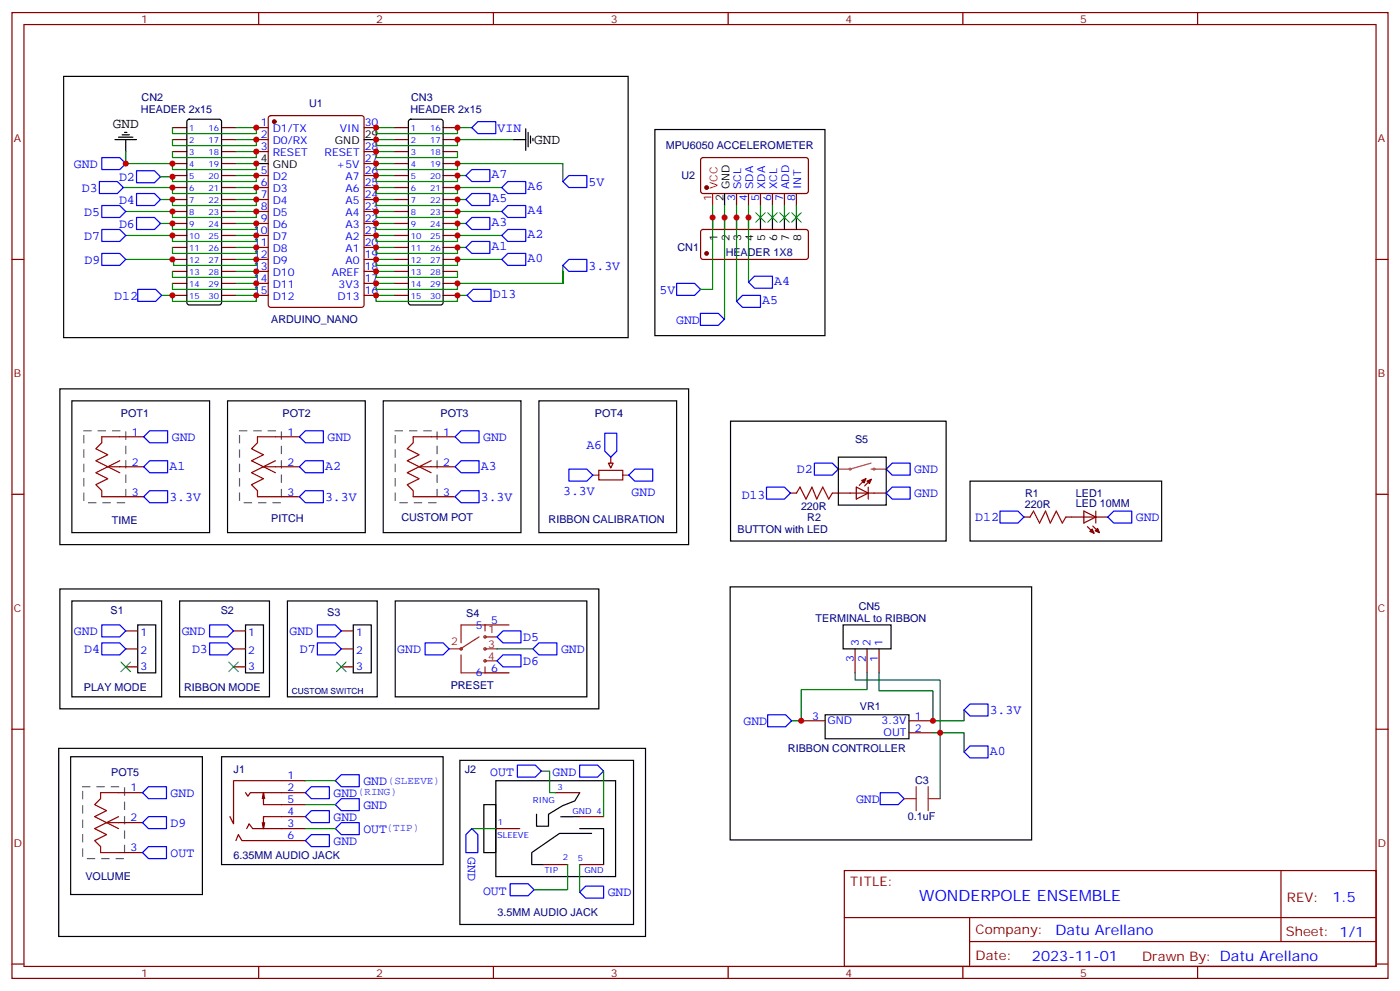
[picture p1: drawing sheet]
<svg xmlns="http://www.w3.org/2000/svg" width="412mm" height="292mm" viewBox="0 0 412 292" stroke-linecap="round" stroke-linejoin="round" font-family="sans-serif">
<g fill="none" stroke="#870000" stroke-width=".35">
<path d="M3.5 3.7h405.4v284.3h-405.4zM7.1 7.2h398.2v277.3h-398.2zM76.2 3.7v3.5M145.3 3.7v3.5M214.5 3.7v3.5M283.6 3.7v3.5M352.8 3.7v3.5M50.8 37.6h4.2M65.3 37.6h4.2M75.5 37.6h3.5M79.3 34.2l.4-.2h26.8l.7 .5v55.3l-.4 .6-27.1 .1-.6-.5-.1-55.3zM107.2 37.6h3.6"/>
<path d="M116.1 37.6h4.2M130.5 37.6h4.3M50.8 41.1h4.2M50.8 44.6h4.2M50.8 51.7h4.2M50.8 55.2h4.2M50.8 58.7h4.2M50.8 48.2h4.2M65.3 41.1h4.2M65.3 44.6h4.2M65.3 51.7h4.2M65.3 55.2h4.2"/>
<path d="M65.3 58.7h4.2M65.3 48.2h4.2M75.5 41.1h3.5M75.5 44.6h3.5M75.5 51.7h3.5M75.5 55.2h3.5M75.5 58.7h3.5M107.2 44.6h3.6M107.2 51.7h3.6M107.2 55.2h3.6M107.2 58.7h3.6M107.2 48.2h3.6"/>
<path d="M116.1 41.1h4.2M116.1 44.6h4.2M116.1 51.7h4.2M116.1 55.2h4.2M116.1 58.7h4.2M116.1 48.2h4.2M130.5 41.1h4.3M130.5 44.6h4.3M130.5 51.7h4.3M130.5 55.2h4.3M130.5 58.7h4.3M130.5 48.2h4.3"/>
<path d="M206.6 46.6l.5-.2h30.6l.4 .7v9.4l-.7 .5-30.6-.1-.4-.6v-9.2zM217 57v3.5M220.5 57v3.5M224 57v3.5M227.5 57v3.5M231.1 57v3.5M234.6 57v3.5M3.5 76.4h3.6M50.8 76.4h4.2M50.8 62.3h4.2M50.8 65.8h4.2M50.8 69.3h4.2"/>
<path d="M50.8 72.8h4.2M50.8 79.9h4.2M65.3 76.4h4.2M65.3 62.3h4.2M65.3 65.8h4.2M65.3 69.3h4.2M65.3 72.8h4.2M65.3 79.9h4.2M75.5 76.4h3.5M75.5 62.3h3.5M75.5 65.8h3.5M75.5 69.3h3.5"/>
<path d="M75.5 72.8h3.5M75.5 79.9h3.5M107.2 76.4h3.6M107.2 62.3h3.6M107.2 65.8h3.6M107.2 69.3h3.6M107.2 72.8h3.6M107.2 79.9h3.6M116.1 76.4h4.2M116.1 62.3h4.2M116.1 65.8h4.2M116.1 69.3h4.2"/>
<path d="M116.1 72.8h4.2M116.1 79.9h4.2M130.5 76.4h4.3M130.5 62.3h4.3M130.5 65.8h4.3M130.5 69.3h4.3M130.5 72.8h4.3M130.5 79.9h4.3M206.6 67.8l.5-.2h30.6l.4 .7v7.6l-.7 .5-30.6-.1-.4-.6v-7.4zM405.3 76.4h3.6M50.8 83.4h4.2M50.8 87h4.2"/>
<path d="M65.3 83.4h4.2M65.3 87h4.2M75.5 83.4h3.5M75.5 87h3.5M107.2 83.4h3.6M107.2 87h3.6M116.1 83.4h4.2M116.1 87h4.2M130.5 83.4h4.3M130.5 87h4.3M35.3 128.6h7M35.3 137.4h7"/>
<path d="M81.1 128.6h7.1M81.1 137.4h7.1M127 128.6h7.1M127 137.4h7.1M176.4 138.5h7v2.8h-7zM179.2 136.3h1.4l-.7 1.5zM179.9 134.6v1.7M3.5 145.5h3.6M35.3 146.2h7M81.1 146.2h7.1M127 146.2h7.1M232.8 145.2h1.8"/>
<path d="M245.2 145.2h1.7M301.6 152.2h1.8M314 152.2h1.7M405.3 145.5h3.6M37 191h3.6M37 196.3h3.6M37 185.7h3.6M68.8 191h3.5M68.8 196.3h3.5M68.8 185.7h3.5M100.5 191h3.6M100.5 196.3h3.6"/>
<path d="M100.5 185.7h3.6M142.9 184h7M142.9 198.1h7M251.9 191v7.1M255.4 191v7.1M258.9 191v7.1M3.5 214.7h3.6M236 212.2h7.1M267.8 212.2h7M267.8 215.7h7M405.3 214.7h3.6M34.9 233.4h7.1"/>
<path d="M72.3 233.4l.7 1 .7-1h16.3M77.3 235.1l.3-1.7v3.5h12.4M77.6 233.4l.4 1.7M90 229.8h-21.2v12.7l-1.1-2.1M163.7 233.4h7M34.9 242.2h7.1M34.9 251h7.1M69.5 247.5l.7-1.8 1.1 1.8h18.7M72.7 243.9l.7-1.4 1 1.4h15.6M78 242.2l-.4 1.7M90 240.4h-12.4v3.5l-.3-1.7M146 243.9h7.1"/>
<path d="M160.2 254.5h7M170.7 240.4h7.1M170.7 254.5h7.1M248.7 256.3h156.6v28.2h-156.6zM377.3 256.3v20.9M248.7 270.1h156.5M285.6 277.2h119.6M285.6 270.1v14.2M3.5 283.8h3.6M76.2 284.5v3.5M145.3 284.5v3.5M214.5 284.5v3.5"/>
<path d="M283.6 284.5v3.5M352.8 284.5v3.5M405.3 283.8h3.6"/>
</g>
<g fill="#870000" stroke="#870000" stroke-width=".35">
<circle cx="80.8" cy="35.8" r=".53"/>
<circle cx="208.1" cy="55.2" r=".53"/>
<circle cx="208.1" cy="74.6" r=".53"/>
</g>
<g fill="none" stroke="#000" stroke-width=".35">
<path d="M18.8 22.5h166.2v76.9h-166.2zM36 39.7h2.1M36.7 39h.7M55.3 35.3l.4-.2h8.9l.5 .2 .2 .5v53.3l-.3 .5-.4 .2h-8.9l-.5-.3-.2-.4v-53.3zM120.5 35.3l.5-.2h8.8l.5 .2 .2 .5v53.3l-.2 .5-.5 .2h-8.8l-.5-.3-.2-.4v-53.3zM154.9 37.9v6.4M155.6 39v4.2M192.9 38.1h50.1v60.7h-50.1zM33.9 41.1h6.3M34.9 40.4h4.3M37 41.1v3.5M75.5 48.2h3.5"/>
<path d="M107.2 41.1h3.6M151.3 41.1h3.6M156.3 40v2.2M157 40.7v.8M213.4 57v3.5M209.9 64v3.6M213.4 64v3.6M217 64v3.6M220.5 64v3.6M224 64v3.6M227.5 64v3.6M231.1 64v3.6"/>
<path d="M234.6 64v3.6M17.6 114.5h185.2v45.8h-185.2zM21.2 118h40.5v38.8h-40.5zM67 118h40.6v38.8h-40.6zM112.9 118h40.6v38.8h-40.6zM158.7 118h40.6v38.8h-40.6zM215.2 124h63.5v35.3h-63.5zM246.9 134.6h14.2v14.1h-14.2zM285.8 141.6h56.4v17.7h-56.4zM17.6 173.4h158.8v35.3h-158.8zM21.2 176.9h26.4v28.2h-26.4zM52.9 176.9h26.5v28.2h-26.5z"/>
<path d="M84.7 176.9h26.4v28.2h-26.4zM116.4 176.9h56.5v28.2h-56.5zM215.1 172.8h88.8v74.5h-88.8zM40.6 184h5.3v14.1h-5.3zM72.3 184h5.3v14.1h-5.3zM104.1 184h5.3v14.1h-5.3zM248.4 184h14.1v7h-14.1zM243.1 210.4h24.7v7.1h-24.7zM17.3 220.3h172.8v55.4h-172.8zM20.8 222.8h38.8v40.5h-38.8zM65.3 222.8h65.2v31.7h-65.2zM135.5 223.8h51.1v48.4h-51.1z"/>
<path d="M142.5 236.9h3.5v14.1h-3.5zM146 229.8h35.3v28.3h-35.3zM170.8 233.4l-1.5 2.4-3.6 1.4-4.1 2.5v3.5h-3.6v-3.5M170.7 243.9h7.1v10.6M170.7 240.4l-5.5 .1M174.3 245.4h-9.5l-8.2 5.6v3.5h3.6"/>
</g>
<path d="M209.9 57v3.5" fill="none" stroke="#f00" stroke-width=".35"/>
<path d="M24.7 126.8h12.3v21.2h-12.3zM70.6 126.8h12.3v21.2h-12.3zM116.4 126.8h12.4v21.2h-12.4zM24.3 231.6h12.4v21.2h-12.4z" fill="none" stroke="#666" stroke-width=".35" stroke-dasharray="2.1 2.1"/>
<g fill="none" stroke="#900" stroke-width=".35">
<path d="M31.7 137.4l3.6 1.8M31.7 137.4h3.6M35.3 128.6h-5.3v1.8l-1.8 1.7 3.5 1.8-3.5 1.7 3.5 1.8-3.5 1.8 3.5 1.7-3.5 1.8 1.8 1.8v1.7h5.3M35.3 135.6l-3.6 1.8M77.6 137.4h3.5M77.6 137.4l3.5 1.8M81.1 128.6h-5.3v1.8l-1.7 1.7 3.5 1.8-3.5 1.7 3.5 1.8-3.5 1.8 3.5 1.7-3.5 1.8 1.7 1.8v1.7h5.3M81.1 135.6l-3.5 1.8M123.5 137.4h3.5M123.5 137.4l3.5 1.8M127 128.6h-5.3v1.8l-1.8 1.7 3.6 1.8-3.6 1.7 3.6 1.8-3.6 1.8 3.6 1.7-3.6 1.8 1.8 1.8v1.7h5.3M127 135.6l-3.5 1.8"/>
<path d="M34.9 233.4h-5.3v1.7l-1.7 1.8 3.5 1.8-3.5 1.7 3.5 1.8-3.5 1.7 3.5 1.8-3.5 1.8 1.7 1.7v1.8h5.3M31.4 242.2l3.5 1.7M31.4 242.2h3.5M34.9 240.4l-3.5 1.8"/>
</g>
<g fill="none" stroke="#8c2424" stroke-width=".35">
<path d="M174.6 139.9h1.8M183.4 139.9h1.8M132.3 191h3.5M135.8 192.8v5.3h7.1v-1.8M141.1 187.5l-4.9 3.2M142.9 185.7v-1.7h-7.1v5.3M142.9 187.5h3.5M142.9 191h3.5M142.9 194.6h3.5M266.3 235.1h3.6M269.9 231.6v7.1M273.4 231.6v7.1"/>
<path d="M273.4 235.1h3.5"/>
<circle cx="135.8" cy="191" r=".35"/>
<circle cx="142.9" cy="194.6" r=".35"/>
<circle cx="142.9" cy="191" r=".35"/>
<circle cx="142.9" cy="187.5" r=".35"/>
</g>
<g fill="#850000" stroke="#850000" stroke-width=".35">
<path d="M321 156.5l.7-.7 .6 1.2z"/>
<path d="M322.6 156.3l.7-.7 .5 1.2z"/>
<path d="M253.8 141.5l1.3-.6-.6 1.3z"/>
<path d="M255.4 141.6l1.2-.5-.5 1.2z"/>
</g>
<path d="M246.9 145.2h14.2M252.2 143.4l3.6 1.8-3.6 1.7zM255.1 140.9l-2 2M255.8 143.4v3.5M256.6 141.1l-1.9 2M315.7 152.2h10.6M319.3 150.5l3.5 1.7-3.5 1.8zM320.3 155l2 2M321.9 154.9l1.9 1.9M322.8 150.5v3.5" fill="none" stroke="#850000" stroke-width=".35"/>
<path d="M234.6 145.2l1.1-1.8 1.7 3.5 1.8-3.5 1.4 3.5 1.8-3.5 1.7 3.5 1.1-1.7M303.4 152.2l1-1.7 1.8 3.5 1.8-3.5 1.4 3.5 1.7-3.5 1.8 3.5 1.1-1.8" fill="none" stroke="#a10000" stroke-width=".35"/>
<g fill="none" stroke="#008700" stroke-width=".35">
<path d="M50.8 37.6v1.7h24.7v-1.7h-6M116.1 37.6h-5.3v1.7h24v-1.7h4.2M36.3 55.2h14.5v1.8h24.7v-1.8h-6M37 44.6v3.6h13.8v1.7h24.7v-1.7h-6M47.3 58.7h3.5v1.8h24.7v-1.8h-6M47.3 52h3.5M50.8 41.1v1.8h24.7v-1.8h-6M50.8 44.6v1.8h24.7v-1.8h-6M50.8 51.7v1.7h24.7v-1.7h-6M116.1 58.7h-5.3v1.8h24v-1.8h2.4M116.1 55.2h-5.3v1.8h24v-1.8h13M116.1 51.7h-5.3v1.7h24v-1.7h2.4"/>
<path d="M116.1 48.2h-5.3v1.7h24v-1.7h31v5.2M116.1 44.6h-5.3v1.8h24v-1.8M116.1 41.1h-5.3v1.8h24v-1.8h16.5M37 62.3h13.8v1.7h24.7v-1.7h-6M37 69.3h13.8v1.8h24.7v-1.8h-6M37 76.4h14.2v1.7h24.3v-1.7h-6M47.3 65.8h3.5v1.8h24.7v-1.8h-6M50.8 72.8v1.8h24.7v-1.8h-6M50.8 79.9v1.8h24.7v-1.8h-6M116.1 79.9h-5.3v1.8h24v-1.8M116.1 76.4h-5.3v1.7h24v-1.7h13M116.1 72.8h-5.3v1.8h24v-1.8h2.4"/>
<path d="M116.1 69.3h-5.3v1.8h24v-1.8h13M116.1 65.8h-5.3v1.8h24v-1.8h2.4M116.1 62.3h-5.3v1.7h24v-1.7h13M165.8 78.1v5.3v-3.5v3.5h-31v1.8h-24v-1.8h5.3M209.9 60.5v24.7h-3.5M213.4 60.5v33.5M217 60.5v28.2M220.5 60.5v22.6M224 60.5v3.5M227.5 60.5v3.5M231.1 60.5v3.5M234.6 60.5v3.5"/>
<path d="M47.6 87h3.2v1.7h24.7v-1.7h-6M50.8 83.4v1.8h24.7v-1.8h-6M116.1 87h-5.3v1.7h24v-1.7h2.8M146.4 191h10.6M251.9 198.1v2.1h25v15.5h-2.1M255.4 198.1v4.9h-19.4v9.2h-2.8M258.9 198.1v5.3h15.9v8.8h9.2v-3.2M90 229.8h8.8M90 236.9h8.8M159.5 227h2.4v6.4h1.8M177.8 227v13.4M284 221.4v-5.7h-7.1v19.4"/>
<path d="M90 243.9h8.8M139 243.9h7M167.2 254.5v7.4h-9.9M170.7 254.5v8.1"/>
</g>
<g fill="none" stroke="#3c3" stroke-width=".35">
<path d="M222.6 62.6l2.8 2.8M225.4 62.6l-2.8 2.8M226.1 62.6l2.9 2.8M229 62.6l-2.9 2.8M229.7 62.6l2.8 2.8M232.5 62.6l-2.8 2.8M233.2 62.6l2.8 2.8M236 62.6l-2.8 2.8M35.6 194.9l2.9 2.8M38.5 194.9l-2.9 2.8M67.4 194.9l2.8 2.8M70.2 194.9l-2.8 2.8"/>
<path d="M99.1 194.9l2.9 2.8M102 194.9l-2.9 2.8"/>
</g>
<g fill="none" stroke="#00f" stroke-width=".35">
<path d="M140.8 35.8h5.2v3.5h-5.2l-1.8-1.7zM29.3 53.4h5.3l1.7 1.8-1.7 1.8h-5.3zM30 46.4h5.3l1.7 1.8-1.7 1.7h-5.3zM40.2 50.3h5.3l1.8 1.7-1.8 1.8h-5.3zM40.2 57h5.3l1.8 1.7-1.8 1.8h-5.3zM137.2 51.7l1.8-1.8h5.3v3.5h-5.3zM137.2 58.7l1.8-1.7h5.3v3.5h-5.3zM149.6 53.4h5.3v3.6h-5.3l-1.8-1.8zM165.8 53.4l1.8-1.7h5.3v3.5h-5.3zM30 60.5h5.3l1.7 1.8-1.7 1.7h-5.3zM30 67.6h5.3l1.7 1.7-1.7 1.8h-5.3zM30 74.6h5.3l1.7 1.8-1.7 1.7h-5.3z"/>
<path d="M40.2 64h5.3l1.8 1.8-1.8 1.8h-5.3zM137.2 65.8l1.8-1.8h5.3v3.6h-5.3zM137.2 72.8l1.8-1.7h5.3v3.5h-5.3zM147.8 62.3l1.8-1.8h5.3v3.5h-5.3zM147.8 69.3l1.8-1.7h5.3v3.5h-5.3zM147.8 76.4l1.8-1.8h5.3v3.5h-5.3zM165.8 78.1l1.8-1.7h5.3v3.5h-5.3zM40.6 85.2h5.3l1.7 1.8-1.7 1.7h-5.3zM137.6 87l1.7-1.8h5.3v3.5h-5.3zM199.3 83.4h5.3l1.8 1.8-1.8 1.8h-5.3zM206.3 92.3h5.3l1.8 1.7-1.8 1.8h-5.3zM217 88.7l1.7-1.7h5.3v3.5h-5.3z"/>
<path d="M220.5 83.1l1.7-1.8h5.3v3.5h-5.3zM42.3 137.4l1.8-1.8h5.3v3.6h-5.3zM42.3 128.6l1.8-1.8h5.3v3.6h-5.3zM88.2 137.4l1.8-1.8h5.2v3.6h-5.2zM88.2 128.6l1.8-1.8h5.2v3.6h-5.2zM134.1 137.4l1.7-1.8h5.3v3.6h-5.3zM134.1 128.6l1.7-1.8h5.3v3.6h-5.3zM167.6 138.1h5.3l1.7 1.8-1.7 1.7h-5.3zM178.2 127.5h3.5v5.3l-1.8 1.8-1.7-1.8zM185.2 139.9l1.8-1.8h5.3v3.5h-5.3zM239.9 136.3h5.3l1.7 1.8-1.7 1.8h-5.3zM262.8 136.3h5.3v3.6h-5.3l-1.7-1.8z"/>
<path d="M42.3 146.2l1.8-1.7h5.3v3.5h-5.3zM88.2 146.2l1.8-1.7h5.2v3.5h-5.2zM134.1 146.2l1.7-1.7h5.3v3.5h-5.3zM225.8 143.4h5.3l1.7 1.8-1.7 1.7h-5.3zM262.8 143.4h5.3v3.5h-5.3l-1.7-1.7zM294.6 150.5h5.3l1.7 1.7-1.7 1.8h-5.3zM326.3 152.2l1.8-1.7h5.3v3.5h-5.3zM30 184h5.3l1.7 1.7-1.7 1.8h-5.3zM30 189.3h5.3l1.7 1.7-1.7 1.8h-5.3zM61.7 189.3h5.3l1.8 1.7-1.8 1.8h-5.3zM61.7 184h5.3l1.8 1.7-1.8 1.8h-5.3zM93.5 184h5.3l1.7 1.7-1.7 1.8h-5.3z"/>
<path d="M93.5 189.3h5.3l1.7 1.7-1.7 1.8h-5.3zM125.2 189.3h5.3l1.8 1.7-1.8 1.8h-5.3zM146.4 187.5l1.8-1.8h5.3v3.6h-5.3zM146.4 194.6l1.8-1.8h5.3v3.5h-5.3zM157 191l1.7-1.7h5.3v3.5h-5.3zM226.1 210.4h5.3l1.8 1.8-1.8 1.8h-5.3zM284 209l1.8-1.7h5.2v3.5h-5.2zM42 233.4l1.7-1.8h5.3v3.5h-5.3zM90 233.4l1.7-1.8h5.3v3.5h-5.3zM98.8 229.8l1.7-1.7h5.3v3.5h-5.3zM100.5 235.1h5.3v3.6h-5.3l-1.7-1.8zM152.4 225.2h5.3l1.8 1.8-1.8 1.8h-5.3z"/>
<path d="M170.7 225.2h5.3l1.8 1.8-1.8 1.8h-5.3zM259.3 233.4h5.3l1.7 1.7-1.7 1.8h-5.3zM284 221.4l1.8-1.8h5.2v3.5h-5.2zM42 242.2l1.7-1.8h5.3v3.5h-5.3zM42 251l1.7-1.8h5.3v3.6h-5.3zM90 240.4l1.7-1.7h5.3v3.5h-5.3zM90 247.5l1.7-1.8h5.3v3.5h-5.3zM98.8 243.9l1.7-1.7h5.3v3.5h-5.3zM139 243.9l1.8 1.8v5.3h-3.6v-5.3zM150.3 260.2h5.3l1.7 1.7-1.7 1.8h-5.3zM170.7 262.6l1.8-1.7h5.3v3.5h-5.3z"/>
</g>
<path d="M250.6 138.1l-.2-.2-.2 .2 .2 .2 .2-.2M257.6 138.1l-.1-.2-.2 .2 .2 .2 .1-.2" fill="none" stroke="#a64a4a" stroke-width=".56"/>
<path d="M256.6 136.3l-6.2 1.8h-3.5M256.6 138.1h.9M257.6 138.1h3.5" fill="none" stroke="#a64a4a" stroke-width=".35"/>
<g fill="#c00">
<circle cx="110.8" cy="87" r=".88"/>
<circle cx="110.8" cy="79.9" r=".88"/>
<circle cx="110.8" cy="76.4" r=".88"/>
<circle cx="110.8" cy="72.8" r=".88"/>
<circle cx="110.8" cy="69.3" r=".88"/>
<circle cx="110.8" cy="65.8" r=".88"/>
<circle cx="110.8" cy="62.3" r=".88"/>
<circle cx="110.8" cy="58.7" r=".88"/>
<circle cx="110.8" cy="55.2" r=".88"/>
<circle cx="110.8" cy="51.7" r=".88"/>
<circle cx="110.8" cy="48.2" r=".88"/>
<circle cx="110.8" cy="44.6" r=".88"/>
<circle cx="110.8" cy="41.1" r=".88"/>
<circle cx="110.8" cy="37.6" r=".88"/>
<circle cx="134.8" cy="41.1" r=".88"/>
<circle cx="75.5" cy="37.6" r=".88"/>
<circle cx="75.5" cy="41.1" r=".88"/>
<circle cx="75.5" cy="44.6" r=".88"/>
<circle cx="75.5" cy="48.2" r=".88"/>
<circle cx="75.5" cy="51.7" r=".88"/>
<circle cx="75.5" cy="55.2" r=".88"/>
<circle cx="75.5" cy="58.7" r=".88"/>
<circle cx="75.5" cy="62.3" r=".88"/>
<circle cx="75.5" cy="65.8" r=".88"/>
<circle cx="75.5" cy="69.3" r=".88"/>
<circle cx="75.5" cy="72.8" r=".88"/>
<circle cx="75.5" cy="76.4" r=".88"/>
<circle cx="75.5" cy="79.9" r=".88"/>
<circle cx="75.5" cy="83.4" r=".88"/>
<circle cx="75.5" cy="87" r=".88"/>
<circle cx="50.8" cy="48.2" r=".88"/>
<circle cx="213.4" cy="64" r=".88"/>
<circle cx="134.8" cy="51.7" r=".88"/>
<circle cx="134.8" cy="55.2" r=".88"/>
<circle cx="134.8" cy="58.7" r=".88"/>
<circle cx="134.8" cy="62.3" r=".88"/>
<circle cx="134.8" cy="65.8" r=".88"/>
<circle cx="134.8" cy="69.3" r=".88"/>
<circle cx="134.8" cy="72.8" r=".88"/>
<circle cx="134.8" cy="76.4" r=".88"/>
<circle cx="134.8" cy="48.2" r=".88"/>
<circle cx="134.8" cy="87" r=".88"/>
<circle cx="134.8" cy="37.6" r=".88"/>
<circle cx="50.8" cy="52" r=".88"/>
<circle cx="50.8" cy="55.2" r=".88"/>
<circle cx="50.8" cy="58.7" r=".88"/>
<circle cx="220.5" cy="64" r=".88"/>
<circle cx="217" cy="64" r=".88"/>
<circle cx="236" cy="212.2" r=".88"/>
<circle cx="274.8" cy="212.2" r=".88"/>
<circle cx="276.9" cy="215.7" r=".88"/>
<circle cx="209.9" cy="64" r=".88"/>
<circle cx="50.8" cy="62.3" r=".88"/>
<circle cx="37" cy="48.2" r=".88"/>
<circle cx="134.8" cy="83.4" r=".88"/>
<circle cx="110.8" cy="83.4" r=".88"/>
<circle cx="50.8" cy="65.8" r=".88"/>
<circle cx="50.8" cy="69.3" r=".88"/>
<circle cx="50.8" cy="87" r=".88"/>
<circle cx="50.8" cy="76.4" r=".88"/>
</g>
<text font-size="4.6" fill="#00f" x="270.8" y="265.3">WONDERPOLE ENSEMBLE</text>
<g font-size="4.2">
<text x="33.2" y="37.7">GND</text>
<text x="157.3" y="42.5">GND</text>
</g>
<g font-size="4.2" fill="#00f">
<text x="392.5" y="265.6">1.5</text>
<text x="310.9" y="275.1">Datu Arellano</text>
<text x="304" y="282.9">2023-11-01</text>
</g>
<g font-size="3.9" fill="#00f">
<text x="146.6" y="38.9">VIN</text>
<text x="21.8" y="49.4">GND</text>
<text x="35.1" y="53.3">D2</text>
<text x="144.8" y="52.5">A7</text>
<text x="24.1" y="56.4">D3</text>
<text x="35.1" y="60">D4</text>
<text x="144.8" y="59.6">A5</text>
<text x="155.4" y="56">A6</text>
<text x="173.4" y="54.7">5V</text>
<text x="24.8" y="63.5">D5</text>
<text x="155.4" y="63.1">A4</text>
<text x="24.8" y="70.6">D7</text>
<text x="35.1" y="67">D6</text>
<text x="144.8" y="66.6">A3</text>
<text x="155.4" y="70.1">A2</text>
<text x="24.9" y="77.6">D9</text>
<text x="144.8" y="73.7">A1</text>
<text x="155.4" y="77.2">A0</text>
<text x="173.4" y="79.4">3.3V</text>
<text x="228.1" y="83.9">A4</text>
<text x="33.7" y="88.2">D12</text>
<text x="145.2" y="87.8">D13</text>
<text x="194.3" y="86.4">5V</text>
<text x="224.5" y="89.5">A5</text>
<text x="199.2" y="95.3">GND</text>
<text x="50.6" y="129.8">GND</text>
<text x="96.5" y="129.8">GND</text>
<text x="142.3" y="129.8">GND</text>
<text x="172.7" y="132.3">A6</text>
<text x="49.9" y="138.2">A1</text>
<text x="95.8" y="138.2">A2</text>
<text x="141.6" y="138.2">A3</text>
<text x="234.7" y="139.3">D2</text>
<text x="269.3" y="139.3">GND</text>
<text x="49.9" y="147.5">3.3V</text>
<text x="95.8" y="147.5">3.3V</text>
<text x="141.6" y="147.5">3.3V</text>
<text x="165.9" y="145.7">3.3V</text>
<text x="186.1" y="146">GND</text>
<text x="218.5" y="146.8">D13</text>
<text x="269.3" y="146.3">GND</text>
<text x="287.3" y="153.5">D12</text>
<text x="334.6" y="153.4">GND</text>
<text x="21.8" y="187">GND</text>
<text x="53.5" y="187">GND</text>
<text x="85.3" y="187">GND</text>
<text x="154.1" y="188.7">D5</text>
<text x="24.8" y="192.3">D4</text>
<text x="56.6" y="192.3">D3</text>
<text x="88.3" y="192.3">D7</text>
<text x="117" y="192.3">GND</text>
<text x="154.1" y="195.8">D6</text>
<text x="165.3" y="192.2">GND</text>
<text x="219" y="213.5">GND</text>
<text x="291.5" y="210.3">3.3V</text>
<text x="291.6" y="222.2">A0</text>
<text x="107.1" y="231">GND</text>
<text x="144.4" y="228.5">OUT</text>
<text x="162.8" y="228.3">GND</text>
<text x="50.3" y="234.5">GND</text>
<text x="98.2" y="234.5">GND</text>
<text x="107.1" y="238.1">GND</text>
<text x="252.2" y="236.4">GND</text>
<text x="50.3" y="243.4">D9</text>
<text x="98.2" y="241.6">GND</text>
<text x="107.1" y="245.1">OUT</text>
<text x="98.2" y="248.6">GND</text>
<text x="50.3" y="252.2">OUT</text>
<text x="137.8" y="252.2" transform="rotate(90 137.8 252.2)">GND</text>
<text x="142.3" y="263.5">OUT</text>
<text x="179" y="263.8">GND</text>
</g>
<g font-size="3.9" fill="#800">
<text x="250.5" y="260.9">TITLE:</text>
<text x="379.1" y="265.6">REV:</text>
<text x="287.4" y="275.1">Company:</text>
<text x="378.7" y="275.7">Sheet: 1/1</text>
<text x="287.4" y="282.8">Date:</text>
<text x="336.4" y="282.8">Drawn By: Datu Arellano</text>
</g>
<g font-size="3.2" fill="#800">
<text x="41.6" y="6.7">1</text>
<text x="110.8" y="6.7">2</text>
<text x="179.9" y="6.7">3</text>
<text x="249.1" y="6.7">4</text>
<text x="318.2" y="6.7">5</text>
<text x="4.1" y="41.8">A</text>
<text x="405.9" y="41.8">A</text>
<text x="4.1" y="110.9">B</text>
<text x="405.9" y="110.9">B</text>
<text x="4.1" y="180.1">C</text>
<text x="405.9" y="180.1">C</text>
<text x="4.1" y="249.2">D</text>
<text x="405.9" y="249.2">D</text>
<text x="41.6" y="287.5">1</text>
<text x="110.8" y="287.5">2</text>
<text x="179.9" y="287.5">3</text>
<text x="249.1" y="287.5">4</text>
<text x="318.2" y="287.5">5</text>
</g>
<g font-size="3.2" fill="#000080">
<text x="41.7" y="29.9">CN2</text>
<text x="121.1" y="29.9">CN3</text>
<text x="41.5" y="33.4">HEADER 2x15</text>
<text x="91" y="31.6">U1</text>
<text x="120.9" y="33.4">HEADER 2x15</text>
<text x="196.1" y="43.9">MPU6050 ACCELEROMETER</text>
<text x="200.7" y="52.8">U2</text>
<text x="199.6" y="74">CN1</text>
<text x="213.8" y="75.4">HEADER 1X8</text>
<text x="79.9" y="95.1">ARDUINO_NANO</text>
<text x="35.6" y="122.7">POT1</text>
<text x="83.2" y="122.7">POT2</text>
<text x="129.8" y="122.7">POT3</text>
<text x="175.3" y="122.7">POT4</text>
<text x="251.9" y="130.4">S5</text>
<text x="301.9" y="149.5">220R</text>
<text x="302" y="146.3">R1</text>
<text x="316.9" y="149.4">LED 10MM</text>
<text x="316.9" y="146.2">LED1</text>
<text x="33" y="154.4">TIME</text>
<text x="79.9" y="153.7">PITCH</text>
<text x="118.2" y="153.4">CUSTOM POT</text>
<text x="161.6" y="154.1">RIBBON CALIBRATION</text>
<text x="236" y="150.2">220R</text>
<text x="237.8" y="153.4">R2</text>
<text x="217.3" y="156.9">BUTTON with LED</text>
<text x="253" y="179.5">CN5</text>
<text x="32.6" y="180.9">S1</text>
<text x="65" y="180.9">S2</text>
<text x="96.4" y="181.2">S3</text>
<text x="137.3" y="181.6">S4</text>
<text x="240.3" y="183">TERMINAL to RIBBON</text>
<text x="24.7" y="203.4">PLAY MODE</text>
<text x="54.3" y="203.4">RIBBON MODE</text>
<text x="132.8" y="202.8">PRESET</text>
<text x="253.3" y="209.1">VR1</text>
<text x="232.1" y="221.4">RIBBON CONTROLLER</text>
<text x="68.8" y="227.4">J1</text>
<text x="136.9" y="227.5">J2</text>
<text x="32.7" y="228.5">POT5</text>
<text x="269.5" y="231">C3</text>
<text x="267.4" y="241.5">0.1uF</text>
<text x="68.8" y="252.8">6.35MM AUDIO JACK</text>
<text x="25.2" y="259.2">VOLUME</text>
<text x="146.6" y="269.8">3.5MM AUDIO JACK</text>
</g>
<g font-size="3.2" fill="#00f">
<text x="76.8" y="37.2">1</text>
<text x="76.8" y="40.7">2</text>
<text x="80.3" y="39">D1/TX</text>
<text x="100.1" y="39">VIN</text>
<text x="107.4" y="37.2">30</text>
<text x="76.8" y="44.3">3</text>
<text x="80.3" y="42.5">D0/RX</text>
<text x="80.3" y="46">RESET</text>
<text x="95.6" y="46">RESET</text>
<text x="107.4" y="47.8">27</text>
<text x="107.4" y="44.3">28</text>
<text x="76.8" y="51.3">5</text>
<text x="80.3" y="53.1">D2</text>
<text x="99.2" y="49.6">+5V</text>
<text x="101.8" y="53.1">A7</text>
<text x="107.4" y="51.3">26</text>
<text x="76.8" y="54.9">6</text>
<text x="76.8" y="58.4">7</text>
<text x="80.3" y="56.6">D3</text>
<text x="101.8" y="56.6">A6</text>
<text x="107.4" y="58.4">24</text>
<text x="107.4" y="54.9">25</text>
<text x="216.6" y="59.2" transform="rotate(-90 216.6 59.2)">3</text>
<text x="218.4" y="55.7" transform="rotate(-90 218.4 55.7)">SCL</text>
<text x="220.1" y="59.2" transform="rotate(-90 220.1 59.2)">4</text>
<text x="221.9" y="55.7" transform="rotate(-90 221.9 55.7)">SDA</text>
<text x="223.7" y="59.2" transform="rotate(-90 223.7 59.2)">5</text>
<text x="225.4" y="55.7" transform="rotate(-90 225.4 55.7)">XDA</text>
<text x="227.2" y="59.2" transform="rotate(-90 227.2 59.2)">6</text>
<text x="229" y="55.7" transform="rotate(-90 229 55.7)">XCL</text>
<text x="230.7" y="59.2" transform="rotate(-90 230.7 59.2)">7</text>
<text x="232.5" y="55.7" transform="rotate(-90 232.5 55.7)">ADD</text>
<text x="234.2" y="59.2" transform="rotate(-90 234.2 59.2)">8</text>
<text x="236" y="55.7" transform="rotate(-90 236 55.7)">INT</text>
<text x="76.8" y="61.9">8</text>
<text x="76.8" y="65.4">9</text>
<text x="80.3" y="60.1">D4</text>
<text x="80.3" y="63.7">D5</text>
<text x="101.8" y="63.7">A4</text>
<text x="101.8" y="60.1">A5</text>
<text x="107.4" y="65.4">22</text>
<text x="107.4" y="61.9">23</text>
<text x="74.8" y="69">10</text>
<text x="80.3" y="67.2">D6</text>
<text x="80.3" y="70.7">D7</text>
<text x="101.8" y="70.7">A2</text>
<text x="101.8" y="67.2">A3</text>
<text x="107.4" y="69">21</text>
<text x="74.8" y="72.5">11</text>
<text x="74.8" y="76">12</text>
<text x="80.3" y="74.3">D8</text>
<text x="80.3" y="77.8">D9</text>
<text x="101.8" y="77.8">A0</text>
<text x="101.8" y="74.3">A1</text>
<text x="107.4" y="76">19</text>
<text x="107.4" y="72.5">20</text>
<text x="74.8" y="79.6">13</text>
<text x="74.8" y="83.1">14</text>
<text x="80.3" y="81.3">D10</text>
<text x="97.7" y="81.3">AREF</text>
<text x="107.4" y="83.1">17</text>
<text x="107.4" y="79.6">18</text>
<text x="74.8" y="86.6">15</text>
<text x="80.3" y="84.8">D11</text>
<text x="80.3" y="88.4">D12</text>
<text x="99.5" y="88.4">D13</text>
<text x="99.7" y="84.8">3V3</text>
<text x="107.4" y="86.6">16</text>
<text x="38.8" y="128.2">1</text>
<text x="84.7" y="128.2">1</text>
<text x="130.5" y="128.2">1</text>
<text x="38.8" y="137.1">2</text>
<text x="84.7" y="137.1">2</text>
<text x="130.5" y="137.1">2</text>
<text x="38.8" y="145.9">3</text>
<text x="84.7" y="145.9">3</text>
<text x="130.5" y="145.9">3</text>
<text x="140.2" y="185">5</text>
<text x="144.6" y="183.6">5</text>
<text x="41.4" y="187.1">1</text>
<text x="73.1" y="187.1">1</text>
<text x="104.9" y="187.1">1</text>
<text x="252.9" y="190.3" transform="rotate(-90 252.9 190.3)">3</text>
<text x="256.5" y="190.3" transform="rotate(-90 256.5 190.3)">2</text>
<text x="260" y="190.3" transform="rotate(-90 260 190.3)">1</text>
<text x="41.4" y="192.4">2</text>
<text x="41.4" y="197.4">3</text>
<text x="73.1" y="192.4">2</text>
<text x="73.1" y="197.4">3</text>
<text x="104.9" y="192.4">2</text>
<text x="104.9" y="197.4">3</text>
<text x="144.6" y="197.7">6</text>
<text x="251.5" y="194.8" transform="rotate(-90 251.5 194.8)">3</text>
<text x="255.1" y="194.8" transform="rotate(-90 255.1 194.8)">2</text>
<text x="258.6" y="194.8" transform="rotate(-90 258.6 194.8)">1</text>
<text x="140.2" y="199.1">6</text>
<text x="239.3" y="211.8">3</text>
<text x="243.8" y="213.3">GND</text>
<text x="259.7" y="213.3">3.3V</text>
<text x="269.5" y="211.8">1</text>
<text x="269.5" y="215.4">2</text>
<text x="260.3" y="216.8">OUT</text>
<text x="38.5" y="233">1</text>
<text x="84.7" y="229.5">1</text>
<text x="84.7" y="233">2</text>
<text x="84.7" y="236.5">5</text>
<text x="38.5" y="241.8">2</text>
<text x="84.7" y="243.6">3</text>
<text x="84.7" y="240.1">4</text>
<text x="38.5" y="250.6">3</text>
<text x="84.7" y="247.1">6</text>
</g>
<g font-size="3.2">
<text x="107.4" y="40.7">29</text>
<text x="76.8" y="47.8">4</text>
<text x="98.7" y="42.5">GND</text>
<text x="80.3" y="49.6">GND</text>
<text x="213.1" y="59.2" transform="rotate(-90 213.1 59.2)">2</text>
<text x="214.8" y="55.7" transform="rotate(-90 214.8 55.7)">GND</text>
<text x="211.3" y="70.9" transform="rotate(-90 211.3 70.9)">1</text>
<text x="214.8" y="70.9" transform="rotate(-90 214.8 70.9)">2</text>
<text x="218.4" y="70.9" transform="rotate(-90 218.4 70.9)">3</text>
<text x="221.9" y="70.9" transform="rotate(-90 221.9 70.9)">4</text>
<text x="225.4" y="70.9" transform="rotate(-90 225.4 70.9)">5</text>
<text x="229" y="70.9" transform="rotate(-90 229 70.9)">6</text>
<text x="232.5" y="70.9" transform="rotate(-90 232.5 70.9)">7</text>
<text x="236" y="70.9" transform="rotate(-90 236 70.9)">8</text>
</g>
<g font-size="3.2" fill="#f00">
<text x="209.5" y="59.2" transform="rotate(-90 209.5 59.2)">1</text>
<text x="211.3" y="55.7" transform="rotate(-90 211.3 55.7)">VCC</text>
</g>
<g font-size="3.2" fill="#8d2323">
<text x="132.9" y="190">2</text>
<text x="143.8" y="186.3">1</text>
<text x="143.8" y="190.7">3</text>
<text x="143.8" y="194.2">4</text>
</g>
<g font-size="3.2" fill="#06f">
<text x="114.3" y="230.9">(SLEEVE)</text>
<text x="105.5" y="234.1">(RING)</text>
<text x="113.9" y="244.7">(TIP)</text>
</g>
<g font-size="2.5" fill="#00f">
<text x="55.7" y="38.6">1</text>
<text x="61.4" y="38.6">16</text>
<text x="121" y="38.6">1</text>
<text x="126.7" y="38.6">16</text>
<text x="55.7" y="42.2">2</text>
<text x="55.7" y="45.7">3</text>
<text x="61.4" y="42.2">17</text>
<text x="61.4" y="45.7">18</text>
<text x="121" y="42.2">2</text>
<text x="121" y="45.7">3</text>
<text x="126.7" y="42.2">17</text>
<text x="126.7" y="45.7">18</text>
<text x="55.7" y="49.2">4</text>
<text x="55.7" y="52.7">5</text>
<text x="61.4" y="49.2">19</text>
<text x="61.4" y="52.7">20</text>
<text x="121" y="49.2">4</text>
<text x="121" y="52.7">5</text>
<text x="126.7" y="49.2">19</text>
<text x="126.7" y="52.7">20</text>
<text x="55.7" y="56.3">6</text>
<text x="55.7" y="59.8">7</text>
<text x="61.4" y="56.3">21</text>
<text x="61.4" y="59.8">22</text>
<text x="121" y="56.3">6</text>
<text x="121" y="59.8">7</text>
<text x="126.7" y="56.3">21</text>
<text x="126.7" y="59.8">22</text>
<text x="55.7" y="63.3">8</text>
<text x="61.4" y="63.3">23</text>
<text x="121" y="63.3">8</text>
<text x="126.7" y="63.3">23</text>
<text x="55.7" y="66.9">9</text>
<text x="55.7" y="70.4">10</text>
<text x="61.4" y="66.9">24</text>
<text x="61.4" y="70.4">25</text>
<text x="121" y="66.9">9</text>
<text x="121" y="70.4">10</text>
<text x="126.7" y="66.9">24</text>
<text x="126.7" y="70.4">25</text>
<text x="55.7" y="73.9">11</text>
<text x="55.7" y="77.4">12</text>
<text x="61.4" y="73.9">26</text>
<text x="61.4" y="77.4">27</text>
<text x="121" y="73.9">11</text>
<text x="121" y="77.4">12</text>
<text x="126.7" y="73.9">26</text>
<text x="126.7" y="77.4">27</text>
<text x="55.7" y="81">13</text>
<text x="61.4" y="81">28</text>
<text x="121" y="81">13</text>
<text x="126.7" y="81">28</text>
<text x="55.7" y="84.5">14</text>
<text x="55.7" y="88">15</text>
<text x="61.4" y="84.5">29</text>
<text x="61.4" y="88">30</text>
<text x="121" y="84.5">14</text>
<text x="121" y="88">15</text>
<text x="126.7" y="84.5">29</text>
<text x="126.7" y="88">30</text>
<text x="164.2" y="232.7">3</text>
<text x="157" y="236.5">RING</text>
<text x="168.6" y="239.7">GND 4</text>
<text x="146.6" y="242.9">1</text>
<text x="146.4" y="246.8">SLEEVE</text>
<text x="160.3" y="257">TIP</text>
<text x="165.8" y="253.1">2</text>
<text x="170.2" y="253.5">5</text>
<text x="172.2" y="257">GND</text>
</g>
<text font-size="2.5" fill="#000080" x="86" y="204.3">CUSTOM SWITCH</text>
</svg>
